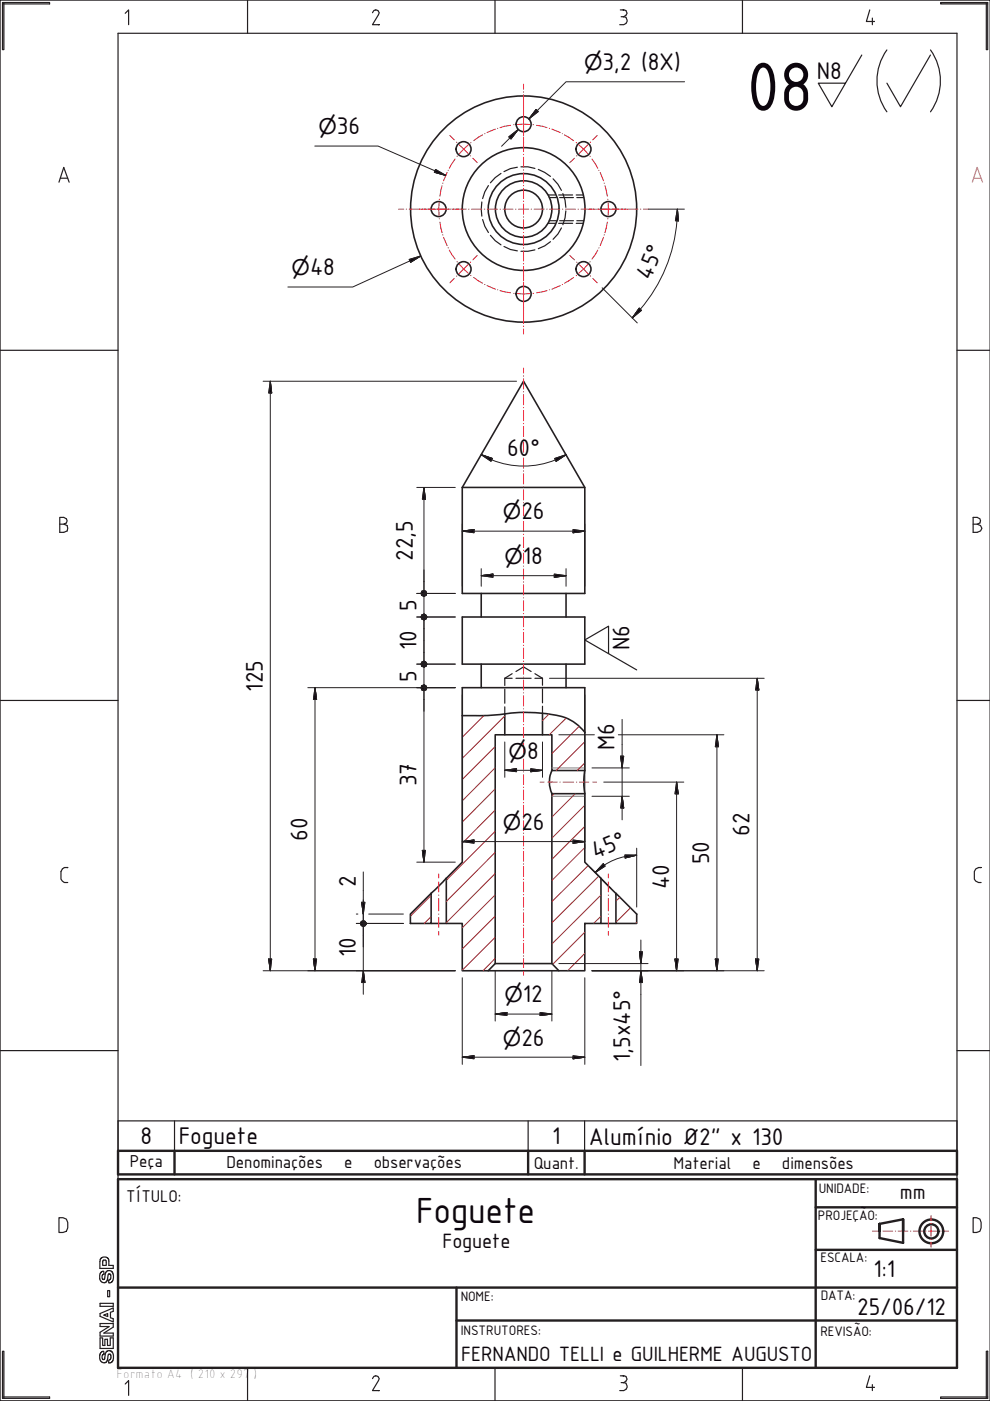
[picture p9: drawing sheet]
<svg xmlns="http://www.w3.org/2000/svg" width="210mm" height="297mm" viewBox="0 0 210 297" stroke-linecap="round" stroke-linejoin="round" font-family="sans-serif">
<g fill="none" stroke="#231f20" stroke-width=".34">
<path d="M111 80.8l13 22.5v22.5h-26v-22.5zM98 103.3h26M98 130.8h26v10h-26zM102.1 125.8v5M120.1 125.8v5M98 151.7a73.1 73.1 0 0 0 12.2-.7 27.2 27.2 0 0 1 10.4 1.5 9.9 9.9 0 0 1 3.4 2.8M98 151.7v-5.9h26v9.5M102.1 140.8v5M107.1 151.3v4.5h-2.1v48.5l-1.4 1.5h-5.6v-10h-3.3v-9.6l3.3-3.4v-31.1M107.1 155.8h8M115.1 151.2v4.6h2v7.6h6.9v-8.1M120.1 140.8v5"/>
<path d="M117.1 168.3h6.9v14.5l3.5 3.4v9.6h-3.5v10h-5.5l-1.4-1.5zM117.1 163.4l-.1 .2a5.7 5.7 0 0 0 .1 4.7M124 163.4l-.2 2.1 .2 2.8M91.4 195.8h3.3M91.4 189.4v6.4h-4.4v-2zM94.7 186.2l-3.3 3.2M127.5 195.8h3.1M127.5 186.2l3.1 3.2M130.6 189.4l4.4 4.4v2h-4.4zM103.6 205.8h14.9M105 204.3h12.1"/>
<circle cx="98.3" cy="31.6" r="1.59"/>
<circle cx="111.1" cy="26.3" r="1.59"/>
<circle cx="123.8" cy="31.6" r="1.59"/>
<circle cx="93" cy="44.3" r="1.59"/>
<circle cx="98.3" cy="57.1" r="1.59"/>
<circle cx="111.1" cy="44.3" r="7.5"/>
<circle cx="111.1" cy="44.3" r="4"/>
<circle cx="111.1" cy="44.3" r="6"/>
<circle cx="111.1" cy="44.3" r="13"/>
<circle cx="111.1" cy="44.3" r="24"/>
<circle cx="123.8" cy="57.1" r="1.59"/>
<circle cx="129.1" cy="44.3" r="1.59"/>
<circle cx="111.1" cy="62.3" r="1.59"/>
</g>
<g fill="none" stroke="#231f20" stroke-width=".25">
<path d="M.8 .5v10h-.3v-10h10v.3h-10M25 7.1h178v282.9h-178zM26.6 2.8l.7-.7v3.1M52.5 0v7.1M79.6 2.1l.5 .1 .3 .5-1.4 2.5h1.4h-.1M79.7 2.1l-.4 .1-.3 .5M105 0v7.1M131.6 2.1l1.2 .1 .2 .6-.2 .4-.5 .3M131.7 3.5h.6M132.2 2.1h.1h-.1M132.3 3.5l.5 .2 .2 .9-.2 .4-.5 .2h-.9M157.5 0v7.1"/>
<path d="M184.5 2.1l-.7 2.5h1.7h-.2M185 3.8v1.4M209.2 .5v10h.3v-10h-10v.3h10M209.9 0h-209.9v297h209.9M12.8 37.8h1.6M14.7 38.6l-1.2-3.1-1 3.1M103.6 39.3l-.8 1.4-.4 1.4M106.3 36.8l-1.3 .9-1 1.1M109.7 35.5l-1.5 .3-1.3 .6M110.5 35.4h1.5l1.5 .3M114.2 35.9l1.3 .7 1.3 .8M117.3 37.9l1 1.2 .8 1.3"/>
<path d="M102.2 42.8l-.1 1.5 .1 1.5M102.4 46.5l.4 1.5 .8 1.3M104 49.9l1 1.1 1.3 .9M106.9 52.3l1.3 .6 1.5 .3M113.5 53l-1.5 .3h-1.5M116.2 47.3h1.5M116.2 41.3h1.5M116.5 46.8h1.5M116.5 41.9h1.5M116.8 51.2l-1.3 .9-1.3 .6M118.5 47.3h3M118.5 41.3h3"/>
<path d="M118.7 46.8h2.9M118.7 41.9h2.9M119.1 48.3l-.8 1.3-1 1.1M119.4 41l.4 1.4 .2 1.6M120 44.7l-.2 1.5-.4 1.4M122.2 47.3h1.5M122.2 41.3h1.5M122.3 46.8h1.5M122.3 41.9h1.5M0 74.3h25M203 74.3h6.9M12.7 109.7h.8l.6 .3 .1 .4-.1 .5-.6 .2 .7 .3 .2 .6-.2 .6-.7 .3h-.8z"/>
<path d="M12.7 111.1h.8M206.4 111.1h.9l.5-.2 .2-.5-.2-.4-.5-.3h-.9v3.2h.9l.7-.3 .3-.6-.3-.6-.7-.3M0 148.5h25M107.1 143.8h1.5M107.1 143.8v1.5M107.1 146.1v3M107.1 149.9v1.4M108.6 142.8l-1.5 1M109.4 143.8h3.3M109.4 142.4l1.6-1 1.7 1M113.5 143.8h1.6M113.5 142.8l1.6 1"/>
<path d="M115.1 143.8v1.5M115.1 146.1v2.9M115.1 149.7v1.5M203 148.5h6.9M14.4 183.9h-.7l-.5 .3-.3 .6v1.6l.8 .7h.7M208 183.9h.1h-.6l-.5 .3-.3 .6v1.6l.3 .4 .5 .3h.6M0 222.7h25M25 237.6h178v6.4h-178zM37 237.6v6.4M112 237.6v6.4M124 237.6v6.4M203 222.7h6.9"/>
<path d="M12.5 258.2h.9l.7 .3 .3 .7v1.1l-.3 .8-.7 .2h-.9zM206.4 258.2h.7l.7 .3 .3 .7v1.1l-.3 .8-.7 .2h-.7zM21.2 268.9v-1.8l.3-.4 .4-.2 .7 .1 .4 .3 .1 1.4h.9v.6h-2.8M21.2 276.3h2.8v.7h-2.8zM21.2 278.5l2.8-1.2v.7l-.6 .2v1.2l.6 .2v.7l-2.8-1.2zM21.3 269.9l.5-.4a.41 .41 0 0 1 .1 .7l-.3 .3 .1 .5a.24 .24 0 0 0 .2 .3 .24 .24 0 0 0 .3-.2l.3-1.4a.88 .88 0 0 1 .9-.3 .88 .88 0 0 1 .6 .8v1.1l-.3 .5-.4 .2-.3-.1v-.5l.5-.4v-.7l-.4-.2-.2 .2-.1 1-.2 .5-.3 .1h-.5l-.4-.3-.3-.5v-.8zM21.9 267.2l.4-.1 .2 .2v1h-.7zM22 278.8l.8-.3v.6zM22.1 271.9h.1M22.8 273.6h.5v1.3h-.5zM.5 296.2h10v.3h-10v-10h.3v10M21.2 280.6h2.8v.8l-2 1.2h2v.7h-2.8v-.8l2-1.3h-2z"/>
<path d="M21.2 283.7h.6v1.6h.4v-1.3h.6v1.3h.6v-1.6h.6v2.2h-2.8zM21.4 286.7a.37 .37 0 0 1 .5-.2 .37 .37 0 0 1 .1 .6l-.4 .4v.4l.3 .4 .3-.2 .3-1.5 .5-.2 .6 .1 .5 .8-.1 1.1-.4 .5h-.6v-.4l.4-.3 .2-.4-.1-.6-.4-.1-.4 1.6-.5 .2-.7-.2a1.6 1.6 0 0 1-.3-1.7zM25 289.8v.2h.2M26.6 293.4l.7-.7v3.1M52.5 290v7M79.6 291.7l.5 .1 .3 .5-1.4 2.5h1.4h-.1M79.7 291.7l-.4 .1-.3 .5M105 290v7M131.6 291.7l1.2 .1 .2 .6-.2 .4-.5 .3M131.7 293.1h.6M132.2 291.7h.1h-.1M132.3 293.1l.5 .2 .2 .9-.2 .4-.5 .2h-.9"/>
<path d="M157.5 290v7M184.5 291.7l-.7 2.5h1.7h-.2M185 293.6v1.2M209.5 296.2h-10v.3h10v-10h-.3v10"/>
</g>
<path d="M117.1 162.8h6.9M117.1 168.8h6.9" fill="none" stroke="#7e8183" stroke-width=".21"/>
<path d="M206.5 37.8h1.6M208.4 38.6l-1.1-3.1-1.1 3.1" fill="none" stroke="#ede80a" stroke-width=".25"/>
<g fill="none" stroke="#231f20" stroke-width=".51">
<path d="M25 244h178v5h-178zM25 250h178v40h-178zM37 244v5M112 244v5M124 244v5M173 256h30M173 250v40M191.5 258.5l-4.9 1M25 273h178M96.8 280h106.2M96.8 273v17M173 265h30"/>
<path d="M191.5 261v-2.5v5l-4.9-1v-3v1.5"/>
<circle cx="197.5" cy="261.1" r="2.52"/>
<circle cx="197.5" cy="261.1" r="1.5"/>
</g>
<g fill="none" stroke="#ee253a" stroke-width=".21">
<path d="M111 17.8v1.1M111 19.5h.1M93.8 39.3l-.5 2.3M93.9 38.8v.1M94.8 36.6l-.7 1.7M95.1 36.1h-.1M95.4 28.7l1 1M96.5 33.7l-1.2 2M96.8 30.1l.1 .1M97 33.1l-.1 .1M97.4 30.7l.9 .9M98.3 31.6l1 .9"/>
<path d="M98.3 31.6l-.8 1M99.3 30.7l-1 .9M99.7 33l.1 .1M99.9 30.2l-.1 .1M100.3 33.6l.9 .9M102.4 28.6l-1.9 1.2M102.8 28.3h.1M105.1 27.4l-1.8 .7M105.6 27.2h-.1M108.3 26.6l-2.3 .5M109 26.4h.1M111 29.1v3.1"/>
<path d="M111 20.1v8.8M111 32.7v.1M111 33.3v2.2M111 36v.1M111 36.6v2.2M111 39.3v.1M111 39.9v2.2M112.4 26.4h-2.7M113 26.4h.2M113.8 26.6l2.2 .5M116.5 27.2h.1M117.1 27.4l1.7 .7"/>
<path d="M119.3 28.3h.1M119.7 28.6l2 1.2M121.8 33.6l-.9 .9M122.2 30.2l.1 .1M122.4 33l-.1 .1M122.8 30.7l1.9 1.9M124.7 30.7l-1.8 1.8M125.1 33.1l.1 .1M125.3 30.1l-.1 .1M125.6 33.7l1.2 2M126.7 28.7l-1 1M127 36.1h.1"/>
<path d="M127.3 36.6l.7 1.7M128.1 38.8l.1 .1M128.3 39.3l.5 2.3M84.5 44.3h1.1M86.2 44.3h.1M86.8 44.3h8.8M93.1 43v2.7M93.2 42.2v.2M93.2 46.3v.1M93.3 47.1l.5 2.2M93.9 49.8h.1M94.1 50.3l.7 1.8"/>
<path d="M95 52.5l.1 .1M95.3 53l1.2 1.9M96.4 59l-1 1M96.9 58.5l-.1 .1M96.9 55.5l.1 .1M97.5 56.1l1.8 1.8M98.9 44.3h-3.1M99.3 56.1l-1.9 1.9M99.4 44.3h.1M99.8 55.6h-.1M99.8 58.4h.1M100 44.3h2.2"/>
<path d="M100.5 58.8l1.9 1.2M101.2 54.2l-.9 .9M102.7 44.3h.1M103.3 44.3h2.2M106 44.3h.1M106.7 44.3h2.1M109.4 44.3h.1M110 44.3h2.1M111 42.6v.1M111 43.2v2.2M111 46h.1M111 46.6v2.1"/>
<path d="M111 49.3h.1M111 49.9v2.1M111 52.6h.1M111 53.2v2.1M111 55.9v.1M111 56.5v3M111 59.8v8.8M112.7 44.3h.1M113.3 44.3h2.1M116 44.3h.1M116.6 44.3h2.1M119.3 44.3h.1"/>
<path d="M119.9 44.3h2.1M120.9 54.2l.9 .9M121.7 58.8l-2 1.2M122.3 55.6h.1M122.3 58.4h-.1M122.6 44.3h.1M122.9 56.1l.9 .9M123.2 44.3h3.1M123.8 57l.9 1M123.8 57l-1 .9M124.7 56.1l-.9 .9M125.2 58.5l.1 .1"/>
<path d="M125.2 55.5l-.1 .1M125.7 59l1 1M126.5 44.3h8.8M126.8 53l-1.2 1.9M127 52.5v.1M128 50.3l-.7 1.8M128.2 49.8h-.1M128.8 47.1l-.5 2.2M128.9 42.2v.2M128.9 46.3v.1M129 43v2.7M135.8 44.3h.1"/>
<path d="M136.5 44.3h1M102.8 60.3h.1M103.3 60.6l1.8 .7M105.5 61.4h.1M106 61.6l2.3 .5M109 62.2h.1M109.7 62.2h2.7M111 78v1.1M111 79.6v.2M111 69.1v.1M111 69.7v1.1M113 62.2h.2"/>
<path d="M116 61.6l-2.2 .5M116.5 61.4h.1M118.8 60.6l-1.7 .7M119.3 60.3h.1M111 80.3v2.2M111 83v.1M111 83.7v2.1M111 86.4v.1M111 87v2.2M111 89.8h.1M111 90.4v2.2M111 93.1v.1"/>
<path d="M111 93.7v2.2M111 96.4v.1M111 97.1v2.2M111 99.8v.1M111 100.5v2.1M111 103.2v.1M111 103.8v2.2M111 106.6h.1M111 107.2v2.2M111 109.9v.1M111 110.5v2.2M111 113.3h.1"/>
<path d="M111 113.9v2.2M111 116.6v.1M111 117.3v2.1M111 120v.1M111 120.6v2.2M111 123.4v.1M111 124v2.2M111 126.7v.1M111 127.3v2.2M111 130.1h.1M111 130.7v2.2M111 133.4v.1"/>
<path d="M111 134.1v2.1M111 136.8v.1M111 137.4v2.2M111 140.1v.2M111 140.8v2.2M111 143.5v.1M111 144.1v2.2M111 146.9h.1M111 147.5v2.2M111 150.2v.1M111 150.9v2.1M111 153.6v.1"/>
<path d="M111 154.2v2.2M111 156.9v.2M111 157.6v2.2M111 160.3v.1M111 161v2.1M111 163.6v.1M111 164.3v2M111 166.9v.1M111 167.5v2.1M111 170.1v.1M111 170.7v2.1M111 173.4v.1"/>
<path d="M111 174v2.1M111 176.6v.1M111 177.2v2.2M111 179.9v.1M114.6 165.8h.8M116.2 165.8h2M118.7 165.8h.1M119.4 165.8h2.3M122.3 165.8h.1M122.9 165.8h2M125.7 165.8h.8M93.1 185.3v.8"/>
<path d="M93.1 187v2.1M93.1 189.7v.2M93.1 190.5v2.6M93.1 193.8h.1M93.1 194.5v2.1M93.1 197.5v.8M111 180.5v2.1M111 183.1v.1M111 183.7v2.1M111 186.4v.1M111 187v2.1M111 189.6v.1"/>
<path d="M111 190.2v2.2M111 192.9v.1M111 193.5v2.1M111 196.1v.1M111 196.8v2M111 199.4v.1M111 200v2.1M129 185.3v.8M129 187v2.1M129 189.7v.2M129 190.5v2.6M129 193.8h.1"/>
<path d="M129 194.5v2.1M129 197.5v.8M111 202.6v.1M111 203.2v1.9M111 206v.8M197.5 257.7v1.1M197.5 259.4h.1M197.5 260v2.2M185.1 261h1M186.6 261h.1M187.3 261h2M189.9 261h.1"/>
<path d="M190.5 261h2.1M193.1 261h.1M193.7 261h2.1M196.3 261h.1M196.9 261h2.1M197.5 262.7v.1M197.5 263.3v1.1M199.5 261h.1M200.2 261h1"/>
</g>
<g fill="none" stroke="#992528" stroke-width=".21">
<path d="M98.1 151.7l-.1 .1M102.6 151.7l-4.6 4.6M105 158.3l-7 7M107.1 151.8l-9.1 9M116.5 151.4l-1.4 1.4M120.1 152.2l-3.6 3.6M122.9 154l-5.8 5.8M124 157.3l-6.1 6.1M105 171.7l-7 7.1M105 167.3l-7 7M105 162.8l-7 7M105 176.2l-10.3 10.4"/>
<path d="M117.5 168.3l-.4 .4M122 168.3l-4.9 4.9M124 179.7l-6.9 7M124 175.2l-6.9 7M124 170.7l-6.9 7M124 161.8l-1.6 1.6M91.4 189.9l-4.4 4.4M91.4 194.3l-1.4 1.5M105 198.7l-7 7M105 194.2l-7 7M105 189.7l-7 7M105 180.7l-10.3 10.4"/>
<path d="M105 185.2l-10.3 10.4M124 197.7l-6.8 6.8M124.8 183.5l-7.7 7.7M127 185.8l-9.9 9.9M127.5 194.3l-1.6 1.5M127.5 189.8l-10.4 10.3M131.5 190.2l-.9 .8M133.7 192.5l-3.1 3M135 195.6l-.1 .2M105 203.2l-2.5 2.6M124 202.1l-3.6 3.7"/>
</g>
<path d="M105 215l2.5-.3zM105 215h2.5" fill="none" stroke="#231f20" stroke-width=".21"/>
<path d="M105 214.8h2.5" fill="none" stroke="#0c050d" stroke-width=".34"/>
<path d="M105 215l2.5-.3v.6z" fill="#0c050d"/>
<path d="M105 215l2.5-.3v.6zM114.6 215.3l2.5-.3zM114.6 215h2.5" fill="none" stroke="#231f20" stroke-width=".21"/>
<path d="M114.6 215.2h2.5" fill="none" stroke="#0c050d" stroke-width=".3"/>
<path d="M114.6 214.7l2.5 .3-2.5 .3z" fill="#0c050d"/>
<path d="M105 205.8v10.7M107.5 215h7.1M114.6 214.7l2.5 .3-2.5 .3zM117.1 205.8v10.7M98 224.1l2.5-.3zM98 224.1h2.5" fill="none" stroke="#231f20" stroke-width=".21"/>
<path d="M98 224h2.5" fill="none" stroke="#0c050d" stroke-width=".3"/>
<path d="M98 224.1l2.5-.3v.7z" fill="#0c050d"/>
<path d="M98 224.1l2.5-.3v.7zM121.5 224.5l2.5-.4zM121.5 224.1h2.5" fill="none" stroke="#231f20" stroke-width=".21"/>
<path d="M121.5 224.3h2.5" fill="none" stroke="#0c050d" stroke-width=".34"/>
<path d="M121.5 223.8l2.5 .3-2.5 .4z" fill="#0c050d"/>
<path d="M57 203.3l.3 2.5zM57.3 203.3v2.5M98 207.3v18.4M124 207.3v18.4M100.5 224.1h21M121.5 223.8l2.5 .3-2.5 .4z" fill="none" stroke="#231f20" stroke-width=".21"/>
<path d="M57.2 203.3v2.5" fill="none" stroke="#0c050d" stroke-width=".34"/>
<path d="M57 203.3h.6l-.3 2.5z" fill="#0c050d"/>
<path d="M57.3 80.8v2.5M57.3 80.8l.3 2.5zM57 203.3h.6l-.3 2.5z" fill="none" stroke="#231f20" stroke-width=".21"/>
<path d="M57.5 80.8v2.5" fill="none" stroke="#0c050d" stroke-width=".3"/>
<path d="M57.3 80.8l.3 2.5h-.6z" fill="#0c050d"/>
<path d="M55.8 80.8h53.8M57.3 80.8l.3 2.5h-.6zM57.3 83.3v120M66.8 145.8v2.5M66.8 145.8l.4 2.5zM55.8 205.8h40.8" fill="none" stroke="#231f20" stroke-width=".21"/>
<path d="M67 145.8v2.5" fill="none" stroke="#0c050d" stroke-width=".34"/>
<path d="M66.8 145.8l.4 2.5h-.7z" fill="#0c050d"/>
<path d="M66.8 145.8l.4 2.5h-.7zM66.5 203.3l.3 2.5zM66.8 203.3v2.5" fill="none" stroke="#231f20" stroke-width=".21"/>
<path d="M66.6 203.3v2.5" fill="none" stroke="#0c050d" stroke-width=".34"/>
<path d="M66.5 203.3h.7l-.4 2.5z" fill="#0c050d"/>
<path d="M98 112.6l2.5-.3zM98 112.6h2.5M65.3 145.8h31.3M66.8 148.3v55M65.3 205.8h31.3M66.5 203.3h.7l-.4 2.5z" fill="none" stroke="#231f20" stroke-width=".21"/>
<path d="M98 112.4h2.5" fill="none" stroke="#0c050d" stroke-width=".34"/>
<path d="M98 112.6l2.5-.3v.7z" fill="#0c050d"/>
<path d="M98 112.6l2.5-.3v.7zM121.5 113l2.5-.4zM121.5 112.6h2.5" fill="none" stroke="#231f20" stroke-width=".21"/>
<path d="M121.5 112.8h2.5" fill="none" stroke="#0c050d" stroke-width=".34"/>
<path d="M121.5 112.3l2.5 .3-2.5 .4z" fill="#0c050d"/>
<path d="M98 111.1v13.2M100.5 112.6h21M121.5 112.3l2.5 .3-2.5 .4zM124 111.1v13.2M102.1 122.1l2.5-.4zM102.1 122.1h2.5" fill="none" stroke="#231f20" stroke-width=".21"/>
<path d="M102.1 121.9h2.5" fill="none" stroke="#0c050d" stroke-width=".34"/>
<path d="M102.1 122.1l2.5-.4v.7z" fill="#0c050d"/>
<path d="M102.1 122.1l2.5-.4v.7zM117.6 122.4l2.5-.3zM117.6 122.1h2.5" fill="none" stroke="#231f20" stroke-width=".21"/>
<path d="M117.6 122.2h2.5" fill="none" stroke="#0c050d" stroke-width=".34"/>
<path d="M117.6 121.7l2.5 .4-2.5 .3z" fill="#0c050d"/>
<path d="M102.1 120.6v3.7M104.6 122.1h13M117.6 121.7l2.5 .4-2.5 .3zM120.1 120.6v3.7M112.6 163.6l2.5-.3zM112.6 163.3h2.5" fill="none" stroke="#231f20" stroke-width=".21"/>
<path d="M112.6 163.5h2.5" fill="none" stroke="#0c050d" stroke-width=".3"/>
<path d="M112.6 163l2.5 .3-2.5 .3z" fill="#0c050d"/>
<path d="M107.1 163.3l2.5-.3zM107.1 163.3h2.5M112.6 163l2.5 .3-2.5 .3z" fill="none" stroke="#231f20" stroke-width=".21"/>
<path d="M107.1 163.2h2.5" fill="none" stroke="#0c050d" stroke-width=".34"/>
<path d="M107.1 163.3l2.5-.3v.6z" fill="#0c050d"/>
<path d="M107.1 157.3v7.5M115.1 157.3v7.5M107.1 163.3l2.5-.3v.6zM109.6 163.3h3M143.5 165.8l.3 2.5zM143.5 165.8v2.5" fill="none" stroke="#231f20" stroke-width=".21"/>
<path d="M143.7 165.8v2.5" fill="none" stroke="#0c050d" stroke-width=".34"/>
<path d="M143.5 165.8l.3 2.5h-.6z" fill="#0c050d"/>
<path d="M143.5 165.8l.3 2.5h-.6zM143.2 203.3l.3 2.5zM143.5 203.3v2.5" fill="none" stroke="#231f20" stroke-width=".21"/>
<path d="M143.3 203.3v2.5" fill="none" stroke="#0c050d" stroke-width=".34"/>
<path d="M143.2 203.3h.6l-.3 2.5z" fill="#0c050d"/>
<path d="M128.1 165.8h16.9M131.7 160.3l.3 2.5zM132 160.3v2.5M143.5 168.3v35M125.6 205.8h19.4M143.2 203.3h.6l-.3 2.5z" fill="none" stroke="#231f20" stroke-width=".21"/>
<path d="M131.8 160.3v2.5" fill="none" stroke="#0c050d" stroke-width=".3"/>
<path d="M131.7 160.3h.6l-.3 2.5z" fill="#0c050d"/>
<path d="M131.7 160.3h.6l-.3 2.5zM132 168.8l.3 2.5zM132 168.8v2.5" fill="none" stroke="#231f20" stroke-width=".21"/>
<path d="M132.1 168.8v2.5" fill="none" stroke="#0c050d" stroke-width=".34"/>
<path d="M132 168.8l.3 2.5h-.6z" fill="#0c050d"/>
<path d="M89.2 54.3l-2.2 1M132 152.5v7.8M125.6 168.8h7.9M125.6 162.8h7.9M132 168.8l.3 2.5h-.6zM132 162.8v6M132 171.3v2.5" fill="none" stroke="#231f20" stroke-width=".21"/>
<path d="M87.1 55.6l2.1-1.3z" fill="#0c050d"/>
<path d="M87.1 55.6l2.1-1.3z" fill="none" stroke="#231f20" stroke-width=".21"/>
<path d="M86.8 55l2.4-.7-2.1 1.3z" fill="#0c050d"/>
<path d="M92.2 36.2l2.3 1M86.8 55l2.4-.7-2.1 1.3zM87 55.3l-12.2 5.6h-13.7" fill="none" stroke="#231f20" stroke-width=".21"/>
<path d="M92.1 36.5l2.4 .7z" fill="#0c050d"/>
<path d="M92.1 36.5l2.4 .7z" fill="none" stroke="#231f20" stroke-width=".21"/>
<path d="M92.4 35.9l2.1 1.3-2.4-.7z" fill="#0c050d"/>
<path d="M66.8 31h13.4l12.1 5.2M92.4 35.9l2.1 1.3-2.4-.7zM114 23.4l-1.8 1.8" fill="none" stroke="#231f20" stroke-width=".21"/>
<path d="M113.7 23.2l-1.5 2z" fill="#0c050d"/>
<path d="M113.7 23.2l-1.5 2z" fill="none" stroke="#231f20" stroke-width=".21"/>
<path d="M113.7 23.2l.5 .4-2 1.6z" fill="#0c050d"/>
<path d="M109.9 27.5l-1.7 1.7M113.7 23.2l.5 .4-2 1.6z" fill="none" stroke="#231f20" stroke-width=".21"/>
<path d="M109.9 27.5l-1.5 1.9z" fill="#0c050d"/>
<path d="M109.9 27.5l-1.5 1.9z" fill="none" stroke="#231f20" stroke-width=".21"/>
<path d="M107.9 29l2-1.5-1.5 1.9z" fill="#0c050d"/>
<path d="M145.2 17.3h-25.1l-7.9 7.9M107.9 29l2-1.5-1.5 1.9zM108.2 29.2l-1.8 1.8M135.8 65.5l-1.7 1.9" fill="none" stroke="#231f20" stroke-width=".21"/>
<path d="M135.6 65.3l-1.5 2.1z" fill="#0c050d"/>
<path d="M135.6 65.3l-1.5 2.1z" fill="none" stroke="#231f20" stroke-width=".21"/>
<path d="M135.6 65.3l.5 .5-2 1.6z" fill="#0c050d"/>
<path d="M143.7 44.3l.2 2.5zM143.7 44.3l-.1 2.5M135.6 65.3l.5 .5-2 1.6z" fill="none" stroke="#231f20" stroke-width=".21"/>
<path d="M143.8 44.3v2.5" fill="none" stroke="#0c050d" stroke-width=".21"/>
<path d="M143.7 44.3l.2 2.5h-.6z" fill="#0c050d"/>
<path d="M137.5 44.3h7.7M143.6 46.8a32.6 32.6 0 0 1-7.8 18.8M143.7 44.3l.2 2.5h-.6zM127.7 61l7.5 7.5M152.1 155.8l.3 2.5zM152.1 155.8v2.5" fill="none" stroke="#231f20" stroke-width=".21"/>
<path d="M152.2 155.8v2.5" fill="none" stroke="#0c050d" stroke-width=".3"/>
<path d="M152.1 155.8l.3 2.5h-.7z" fill="#0c050d"/>
<path d="M152.1 155.8l.3 2.5h-.7zM151.7 203.3l.4 2.5zM152.1 203.3v2.5" fill="none" stroke="#231f20" stroke-width=".21"/>
<path d="M151.9 203.3v2.5" fill="none" stroke="#0c050d" stroke-width=".34"/>
<path d="M151.7 203.3h.7l-.3 2.5z" fill="#0c050d"/>
<path d="M118.5 155.8h7.6M131.1 155.8h22.4M152.1 158.3v45M125.6 205.8h27.9M151.7 203.3h.7l-.3 2.5zM160.3 203.3l.3 2.5zM160.6 203.3v2.5" fill="none" stroke="#231f20" stroke-width=".21"/>
<path d="M160.4 203.3v2.5" fill="none" stroke="#0c050d" stroke-width=".34"/>
<path d="M160.3 203.3h.6l-.3 2.5z" fill="#0c050d"/>
<path d="M160.6 143.8v2.5M160.6 143.8l.3 2.5zM160.3 203.3h.6l-.3 2.5z" fill="none" stroke="#231f20" stroke-width=".21"/>
<path d="M160.8 143.8v2.5" fill="none" stroke="#0c050d" stroke-width=".34"/>
<path d="M160.6 143.8l.3 2.5h-.6z" fill="#0c050d"/>
<path d="M116.5 143.8h45.6M160.6 143.8l.3 2.5h-.6zM160.6 146.3v57M98 178.4l2.5-.3zM98 178.4h2.5M125.6 205.8h36.5" fill="none" stroke="#231f20" stroke-width=".21"/>
<path d="M98 178.3h2.5" fill="none" stroke="#0c050d" stroke-width=".34"/>
<path d="M98 178.4l2.5-.3v.7z" fill="#0c050d"/>
<path d="M98 178.4l2.5-.3v.7zM121.5 178.8l2.5-.4zM121.5 178.4h2.5" fill="none" stroke="#231f20" stroke-width=".21"/>
<path d="M121.5 178.6h2.5" fill="none" stroke="#0c050d" stroke-width=".34"/>
<path d="M121.5 178.1l2.5 .3-2.5 .4z" fill="#0c050d"/>
<path d="M98 147.3v32.6M124 147.3v18.4M100.5 178.4h21M121.5 178.1l2.5 .3-2.5 .4zM124 165.9v12.6M124 178.9v1M135 181.3l-2.5 .3" fill="none" stroke="#231f20" stroke-width=".21"/>
<path d="M132.6 181.9l2.4-.6z" fill="#0c050d"/>
<path d="M132.6 181.9l2.4-.6z" fill="none" stroke="#231f20" stroke-width=".21"/>
<path d="M132.5 181.3h2.5l-2.4 .6z" fill="#0c050d"/>
<path d="M128.1 183.4l-1.9 1.6M132.5 181.3h2.5l-2.4 .6z" fill="none" stroke="#231f20" stroke-width=".21"/>
<path d="M128 183.1l-1.8 1.9z" fill="#0c050d"/>
<path d="M128 183.1l-1.8 1.9z" fill="none" stroke="#231f20" stroke-width=".21"/>
<path d="M128 183.1l.4 .5-2.2 1.4z" fill="#0c050d"/>
<path d="M102.1 96.4l2.2 1.1M135 179.8v12.5M125.2 183.9l3.7 3.8M128 183.1l.4 .5-2.2 1.4zM129.2 187.9l.4 .4M132.6 181.6l-2.6 .8-1.8 1" fill="none" stroke="#231f20" stroke-width=".21"/>
<path d="M182.8 11.7l-6.4 10.9-2.8-5h5.7M188.1 10.6a11.3 11.3 0 0 0 0 13.1M197.3 11.7l-6.3 10.9-2.9-5M197.4 10.6a11.3 11.3 0 0 1 0 13.1M129.1 138.6v-5.8l-5.1 2.9 11 6.3" fill="none" stroke="#231f20" stroke-width=".25"/>
<path d="M102.1 96.4l2.3 .8z" fill="#0c050d"/>
<path d="M102.1 96.4l2.3 .8z" fill="none" stroke="#231f20" stroke-width=".21"/>
<path d="M102.1 96.4l2.3 .8-.3 .6z" fill="#0c050d"/>
<path d="M102.1 96.4l2.3 .8-.3 .6zM120.1 96.4l-2.3 1.1" fill="none" stroke="#231f20" stroke-width=".21"/>
<path d="M117.9 97.8l2.2-1.4z" fill="#0c050d"/>
<path d="M117.9 97.8l2.2-1.4z" fill="none" stroke="#231f20" stroke-width=".21"/>
<path d="M117.6 97.2l2.5-.8-2.2 1.4z" fill="#0c050d"/>
<path d="M104.3 97.5a18 18 0 0 0 13.5 0M117.6 97.2l2.5-.8-2.2 1.4zM89.6 180.3l.3 2.5zM89.9 180.3v2.5" fill="none" stroke="#231f20" stroke-width=".21"/>
<path d="M89.8 180.3v2.5" fill="none" stroke="#0c050d" stroke-width=".34"/>
<path d="M89.6 180.3h.6l-.3 2.5z" fill="#0c050d"/>
<path d="M89.9 146.4v1.9M89.6 180.3h.6l-.3 2.5z" fill="none" stroke="#231f20" stroke-width=".21"/>
<path d="M89.9 145.2l.4 .2 .2 .4z" fill="#0c050d"/>
<path d="M89.9 145.2l.4 .2 .2 .4z" fill="none" stroke="#231f20" stroke-width=".21"/>
<path d="M89.5 145.4l.4-.2 .6 .6z" fill="#0c050d"/>
<path d="M89.5 145.4l.4-.2 .6 .6z" fill="none" stroke="#231f20" stroke-width=".21"/>
<path d="M89.5 145.4l1 .4h-1.2z" fill="#0c050d"/>
<path d="M89.5 145.4l1 .4h-1.2z" fill="none" stroke="#231f20" stroke-width=".21"/>
<path d="M89.3 145.8h1.2l-1 .5z" fill="#0c050d"/>
<path d="M89.3 145.8h1.2l-1 .5z" fill="none" stroke="#231f20" stroke-width=".21"/>
<path d="M89.5 146.3l1-.5-.6 .6z" fill="#0c050d"/>
<path d="M89.5 146.3l1-.5-.6 .6z" fill="none" stroke="#231f20" stroke-width=".21"/>
<path d="M90.5 145.8l-.2 .5-.4 .1z" fill="#0c050d"/>
<path d="M90.5 145.8l-.2 .5-.4 .1z" fill="none" stroke="#231f20" stroke-width=".21"/>
<path d="M90.5 145.8l-.2 .5z" fill="#0c050d"/>
<path d="M88.4 145.8h8.2M89.9 146.4v33.9M90.5 145.8l-.2 .5zM88.4 182.8h8.2" fill="none" stroke="#231f20" stroke-width=".21"/>
<path d="M89.9 145.2l.4 .2 .2 .4z" fill="#0c050d"/>
<path d="M89.9 145.2l.4 .2 .2 .4z" fill="none" stroke="#231f20" stroke-width=".21"/>
<path d="M89.5 145.4l.4-.2 .6 .6z" fill="#0c050d"/>
<path d="M89.5 145.4l.4-.2 .6 .6z" fill="none" stroke="#231f20" stroke-width=".21"/>
<path d="M89.5 145.4l1 .4h-1.2z" fill="#0c050d"/>
<path d="M89.5 145.4l1 .4h-1.2z" fill="none" stroke="#231f20" stroke-width=".21"/>
<path d="M89.3 145.8h1.2l-1 .5z" fill="#0c050d"/>
<path d="M89.3 145.8h1.2l-1 .5z" fill="none" stroke="#231f20" stroke-width=".21"/>
<path d="M89.5 146.3l1-.5-.6 .6z" fill="#0c050d"/>
<path d="M89.5 146.3l1-.5-.6 .6z" fill="none" stroke="#231f20" stroke-width=".21"/>
<path d="M90.5 145.8l-.2 .5-.4 .1z" fill="#0c050d"/>
<path d="M90.5 145.8l-.2 .5-.4 .1z" fill="none" stroke="#231f20" stroke-width=".21"/>
<path d="M90.5 145.8l-.2 .5z" fill="#0c050d"/>
<path d="M89.9 138.3v1.9M90.5 145.8l-.2 .5z" fill="none" stroke="#231f20" stroke-width=".21"/>
<path d="M89.9 140.2l.4 .2 .2 .4z" fill="#0c050d"/>
<path d="M89.9 140.2l.4 .2 .2 .4z" fill="none" stroke="#231f20" stroke-width=".21"/>
<path d="M89.5 140.4l.4-.2 .6 .6z" fill="#0c050d"/>
<path d="M89.5 140.4l.4-.2 .6 .6z" fill="none" stroke="#231f20" stroke-width=".21"/>
<path d="M89.5 140.4l1 .4h-1.2z" fill="#0c050d"/>
<path d="M89.5 140.4l1 .4h-1.2z" fill="none" stroke="#231f20" stroke-width=".21"/>
<path d="M89.3 140.8h1.2l-1 .5z" fill="#0c050d"/>
<path d="M89.3 140.8h1.2l-1 .5z" fill="none" stroke="#231f20" stroke-width=".21"/>
<path d="M89.5 141.3l1-.5-.6 .6z" fill="#0c050d"/>
<path d="M89.5 141.3l1-.5-.6 .6z" fill="none" stroke="#231f20" stroke-width=".21"/>
<path d="M90.5 140.8l-.2 .5-.4 .1z" fill="#0c050d"/>
<path d="M90.5 140.8l-.2 .5-.4 .1z" fill="none" stroke="#231f20" stroke-width=".21"/>
<path d="M90.5 140.8l-.2 .5z" fill="#0c050d"/>
<path d="M89.9 135.8v4.4M88.4 145.8h8.2M88.4 140.8h8.2M89.9 140.8v5M89.9 148.3v2.5M90.5 140.8l-.2 .5z" fill="none" stroke="#231f20" stroke-width=".21"/>
<path d="M89.9 140.2l.4 .2 .2 .4z" fill="#0c050d"/>
<path d="M89.9 140.2l.4 .2 .2 .4z" fill="none" stroke="#231f20" stroke-width=".21"/>
<path d="M89.5 140.4l.4-.2 .6 .6z" fill="#0c050d"/>
<path d="M89.5 140.4l.4-.2 .6 .6z" fill="none" stroke="#231f20" stroke-width=".21"/>
<path d="M89.5 140.4l1 .4h-1.2z" fill="#0c050d"/>
<path d="M89.5 140.4l1 .4h-1.2z" fill="none" stroke="#231f20" stroke-width=".21"/>
<path d="M89.3 140.8h1.2l-1 .5z" fill="#0c050d"/>
<path d="M89.3 140.8h1.2l-1 .5z" fill="none" stroke="#231f20" stroke-width=".21"/>
<path d="M89.5 141.3l1-.5-.6 .6z" fill="#0c050d"/>
<path d="M89.5 141.3l1-.5-.6 .6z" fill="none" stroke="#231f20" stroke-width=".21"/>
<path d="M90.5 140.8l-.2 .5-.4 .1z" fill="#0c050d"/>
<path d="M90.5 140.8l-.2 .5-.4 .1z" fill="none" stroke="#231f20" stroke-width=".21"/>
<path d="M90.5 140.8l-.2 .5z" fill="#0c050d"/>
<path d="M89.9 131.5v1.8M90.5 140.8l-.2 .5z" fill="none" stroke="#231f20" stroke-width=".21"/>
<path d="M89.9 130.2l.4 .2 .2 .4z" fill="#0c050d"/>
<path d="M89.9 130.2l.4 .2 .2 .4z" fill="none" stroke="#231f20" stroke-width=".21"/>
<path d="M89.5 130.4l.4-.2 .6 .6z" fill="#0c050d"/>
<path d="M89.5 130.4l.4-.2 .6 .6z" fill="none" stroke="#231f20" stroke-width=".21"/>
<path d="M89.5 130.4l1 .4h-1.2z" fill="#0c050d"/>
<path d="M89.5 130.4l1 .4h-1.2z" fill="none" stroke="#231f20" stroke-width=".21"/>
<path d="M89.3 130.8h1.2l-1 .4z" fill="#0c050d"/>
<path d="M89.3 130.8h1.2l-1 .4z" fill="none" stroke="#231f20" stroke-width=".21"/>
<path d="M89.5 131.2l1-.4-.6 .7z" fill="#0c050d"/>
<path d="M89.5 131.2l1-.4-.6 .7z" fill="none" stroke="#231f20" stroke-width=".21"/>
<path d="M90.5 130.8l-.2 .4-.4 .3z" fill="#0c050d"/>
<path d="M90.5 130.8l-.2 .4-.4 .3z" fill="none" stroke="#231f20" stroke-width=".21"/>
<path d="M90.5 130.8l-.2 .4z" fill="#0c050d"/>
<path d="M88.4 130.8h8.2M89.9 131.5v6.8M90.5 130.8l-.2 .4zM88.4 140.8h8.2" fill="none" stroke="#231f20" stroke-width=".21"/>
<path d="M89.9 130.2l.4 .2 .2 .4z" fill="#0c050d"/>
<path d="M89.9 130.2l.4 .2 .2 .4z" fill="none" stroke="#231f20" stroke-width=".21"/>
<path d="M89.5 130.4l.4-.2 .6 .6z" fill="#0c050d"/>
<path d="M89.5 130.4l.4-.2 .6 .6z" fill="none" stroke="#231f20" stroke-width=".21"/>
<path d="M89.5 130.4l1 .4h-1.2z" fill="#0c050d"/>
<path d="M89.5 130.4l1 .4h-1.2z" fill="none" stroke="#231f20" stroke-width=".21"/>
<path d="M89.3 130.8h1.2l-1 .4z" fill="#0c050d"/>
<path d="M89.3 130.8h1.2l-1 .4z" fill="none" stroke="#231f20" stroke-width=".21"/>
<path d="M89.5 131.2l1-.4-.6 .7z" fill="#0c050d"/>
<path d="M89.5 131.2l1-.4-.6 .7z" fill="none" stroke="#231f20" stroke-width=".21"/>
<path d="M90.5 130.8l-.2 .4-.4 .3z" fill="#0c050d"/>
<path d="M90.5 130.8l-.2 .4-.4 .3z" fill="none" stroke="#231f20" stroke-width=".21"/>
<path d="M90.5 130.8l-.2 .4z" fill="#0c050d"/>
<path d="M89.9 123.3v1.9M90.5 130.8l-.2 .4z" fill="none" stroke="#231f20" stroke-width=".21"/>
<path d="M89.9 125.2l.4 .2 .2 .4z" fill="#0c050d"/>
<path d="M89.9 125.2l.4 .2 .2 .4z" fill="none" stroke="#231f20" stroke-width=".21"/>
<path d="M89.5 125.4l.4-.2 .6 .6z" fill="#0c050d"/>
<path d="M89.5 125.4l.4-.2 .6 .6z" fill="none" stroke="#231f20" stroke-width=".21"/>
<path d="M89.5 125.4l1 .4h-1.2z" fill="#0c050d"/>
<path d="M89.5 125.4l1 .4h-1.2z" fill="none" stroke="#231f20" stroke-width=".21"/>
<path d="M89.3 125.8h1.2l-1 .4z" fill="#0c050d"/>
<path d="M89.3 125.8h1.2l-1 .4z" fill="none" stroke="#231f20" stroke-width=".21"/>
<path d="M89.5 126.2l1-.4-.6 .7z" fill="#0c050d"/>
<path d="M89.5 126.2l1-.4-.6 .7z" fill="none" stroke="#231f20" stroke-width=".21"/>
<path d="M90.5 125.8l-.2 .4-.4 .3z" fill="#0c050d"/>
<path d="M90.5 125.8l-.2 .4-.4 .3z" fill="none" stroke="#231f20" stroke-width=".21"/>
<path d="M90.5 125.8l-.2 .4z" fill="#0c050d"/>
<path d="M88.4 130.8h8.2M88.4 125.8h8.2M89.9 120.8v4.4M89.9 125.8v5M89.9 133.3v2.5M90.5 125.8l-.2 .4z" fill="none" stroke="#231f20" stroke-width=".21"/>
<path d="M89.9 125.2l.4 .2 .2 .4z" fill="#0c050d"/>
<path d="M89.9 125.2l.4 .2 .2 .4z" fill="none" stroke="#231f20" stroke-width=".21"/>
<path d="M89.5 125.4l.4-.2 .6 .6z" fill="#0c050d"/>
<path d="M89.5 125.4l.4-.2 .6 .6z" fill="none" stroke="#231f20" stroke-width=".21"/>
<path d="M89.5 125.4l1 .4h-1.2z" fill="#0c050d"/>
<path d="M89.5 125.4l1 .4h-1.2z" fill="none" stroke="#231f20" stroke-width=".21"/>
<path d="M89.3 125.8h1.2l-1 .4z" fill="#0c050d"/>
<path d="M89.3 125.8h1.2l-1 .4z" fill="none" stroke="#231f20" stroke-width=".21"/>
<path d="M89.5 126.2l1-.4-.6 .7z" fill="#0c050d"/>
<path d="M89.5 126.2l1-.4-.6 .7z" fill="none" stroke="#231f20" stroke-width=".21"/>
<path d="M90.5 125.8l-.2 .4-.4 .3z" fill="#0c050d"/>
<path d="M90.5 125.8l-.2 .4-.4 .3z" fill="none" stroke="#231f20" stroke-width=".21"/>
<path d="M90.5 125.8l-.2 .4z" fill="#0c050d"/>
<path d="M89.9 103.3l.3 2.5zM89.9 103.3v2.5M90.5 125.8l-.2 .4z" fill="none" stroke="#231f20" stroke-width=".21"/>
<path d="M90.1 103.3v2.5" fill="none" stroke="#0c050d" stroke-width=".3"/>
<path d="M89.9 103.3l.3 2.5h-.6z" fill="#0c050d"/>
<path d="M88.4 103.3h8.2M89.9 103.3l.3 2.5h-.6zM89.9 105.8v17.5M88.4 125.8h8.2M77.1 205.8l.3 2.5zM77.1 205.8v2.5" fill="none" stroke="#231f20" stroke-width=".21"/>
<path d="M77.2 205.8v2.5" fill="none" stroke="#0c050d" stroke-width=".34"/>
<path d="M77.1 205.8l.3 2.5h-.7z" fill="#0c050d"/>
<path d="M77.1 193.3v1.9M77.1 205.8l.3 2.5h-.7z" fill="none" stroke="#231f20" stroke-width=".21"/>
<path d="M77.1 195.2l.4 .2 .2 .4z" fill="#0c050d"/>
<path d="M77.1 195.2l.4 .2 .2 .4z" fill="none" stroke="#231f20" stroke-width=".21"/>
<path d="M76.6 195.4l.5-.2 .6 .6z" fill="#0c050d"/>
<path d="M76.6 195.4l.5-.2 .6 .6z" fill="none" stroke="#231f20" stroke-width=".21"/>
<path d="M76.6 195.4l1.1 .4h-1.3z" fill="#0c050d"/>
<path d="M76.6 195.4l1.1 .4h-1.3z" fill="none" stroke="#231f20" stroke-width=".21"/>
<path d="M76.4 195.8h1.3l-1.1 .5z" fill="#0c050d"/>
<path d="M76.4 195.8h1.3l-1.1 .5z" fill="none" stroke="#231f20" stroke-width=".21"/>
<path d="M76.6 196.3l1.1-.5-.6 .6z" fill="#0c050d"/>
<path d="M76.6 196.3l1.1-.5-.6 .6z" fill="none" stroke="#231f20" stroke-width=".21"/>
<path d="M77.1 196.4l.6-.6-.2 .5z" fill="#0c050d"/>
<path d="M77.1 196.4l.6-.6-.2 .5z" fill="none" stroke="#231f20" stroke-width=".21"/>
<path d="M77.7 195.8l-.2 .5z" fill="#0c050d"/>
<path d="M75.6 195.8h10M77.1 190.8v2.5M77.1 195.8v10M77.7 195.8l-.2 .5zM75.6 205.8h21M77.1 208.3v2.5" fill="none" stroke="#231f20" stroke-width=".21"/>
<path d="M77.1 195.2l.4 .2 .2 .4z" fill="#0c050d"/>
<path d="M77.1 195.2l.4 .2 .2 .4z" fill="none" stroke="#231f20" stroke-width=".21"/>
<path d="M76.6 195.4l.5-.2 .6 .6z" fill="#0c050d"/>
<path d="M76.6 195.4l.5-.2 .6 .6z" fill="none" stroke="#231f20" stroke-width=".21"/>
<path d="M76.6 195.4l1.1 .4h-1.3z" fill="#0c050d"/>
<path d="M76.6 195.4l1.1 .4h-1.3z" fill="none" stroke="#231f20" stroke-width=".21"/>
<path d="M76.4 195.8h1.3l-1.1 .5z" fill="#0c050d"/>
<path d="M76.4 195.8h1.3l-1.1 .5z" fill="none" stroke="#231f20" stroke-width=".21"/>
<path d="M76.6 196.3l1.1-.5-.6 .6z" fill="#0c050d"/>
<path d="M76.6 196.3l1.1-.5-.6 .6z" fill="none" stroke="#231f20" stroke-width=".21"/>
<path d="M77.1 196.4l.6-.6-.2 .5z" fill="#0c050d"/>
<path d="M77.1 196.4l.6-.6-.2 .5z" fill="none" stroke="#231f20" stroke-width=".21"/>
<path d="M77.7 195.8l-.2 .5z" fill="#0c050d"/>
<path d="M76.7 191.3l.4 2.5zM77.1 191.3v2.5M77.7 195.8l-.2 .5z" fill="none" stroke="#231f20" stroke-width=".21"/>
<path d="M76.9 191.3v2.5" fill="none" stroke="#0c050d" stroke-width=".34"/>
<path d="M76.7 191.3h.7l-.3 2.5z" fill="#0c050d"/>
<path d="M75.6 195.8h10M75.6 193.8h.3M76.7 191.3h.7l-.3 2.5zM77.1 184.9v6.4M77.1 193.8v2M77.1 198.3v2.5M78.2 193.8h7.4M135.9 205.8l.4 2.5zM135.9 205.8v2.5" fill="none" stroke="#231f20" stroke-width=".21"/>
<path d="M136.1 205.8v2.5" fill="none" stroke="#0c050d" stroke-width=".34"/>
<path d="M135.9 205.8l.4 2.5h-.7z" fill="#0c050d"/>
<path d="M135.6 201.8l.3 2.5zM135.9 205.8l.4 2.5h-.7zM135.9 201.8v2.5" fill="none" stroke="#231f20" stroke-width=".21"/>
<path d="M135.8 201.8v2.5" fill="none" stroke="#0c050d" stroke-width=".3"/>
<path d="M135.6 201.8h.7l-.4 2.5z" fill="#0c050d"/>
<path d="M135.9 199.3v2.5M118.5 204.3h19M125.6 205.8h11.9M135.6 201.8h.7l-.4 2.5zM135.9 204.3v1.5M135.9 208.3v17.6" fill="none" stroke="#231f20" stroke-width=".21"/>
<text font-size="15.8" fill="#0c050d" x="158.3" y="23.5">08</text>
<text font-size="8.3" fill="#0c050d" x="88.3" y="259.4">Foguete</text>
<g font-size="5.5" fill="#0c050d">
<text x="127.8" y="14.8">3,2 (8X)</text>
<text x="173.3" y="16.7">N8</text>
<text x="71.5" y="28.5">36</text>
<text x="65.8" y="58.4">48</text>
<text x="138" y="59.5" transform="rotate(-68 138 59.5)">45°</text>
<text x="107.6" y="96.7">60°</text>
<text x="110.6" y="110.1">26</text>
<text x="87.6" y="118.8" transform="rotate(-90 87.6 118.8)">22,5</text>
<text x="110.9" y="119.6">18</text>
<text x="88.3" y="129.5" transform="rotate(-90 88.3 129.5)">5</text>
<text x="88.3" y="137.9" transform="rotate(-90 88.3 137.9)">10</text>
<text x="133.5" y="137.8" transform="rotate(-90 133.5 137.8)">N6</text>
<text x="55.7" y="146.6" transform="rotate(-90 55.7 146.6)">125</text>
<text x="88.3" y="144.5" transform="rotate(-90 88.3 144.5)">5</text>
<text x="111.8" y="160.8">8</text>
<text x="130.3" y="158.9" transform="rotate(-90 130.3 158.9)">M6</text>
<text x="88.3" y="166.8" transform="rotate(-90 88.3 166.8)">37</text>
<text x="65.2" y="178.3" transform="rotate(-90 65.2 178.3)">60</text>
<text x="110.6" y="175.9">26</text>
<text x="159" y="177.2" transform="rotate(-90 159 177.2)">62</text>
<text x="126.3" y="182.2" transform="rotate(-22 126.3 182.2)">45°</text>
<text x="150.4" y="183.3" transform="rotate(-90 150.4 183.3)">50</text>
<text x="75.4" y="188.1" transform="rotate(-90 75.4 188.1)">2</text>
<text x="141.9" y="188.4" transform="rotate(-90 141.9 188.4)">40</text>
<text x="75.4" y="202.9" transform="rotate(-90 75.4 202.9)">10</text>
<text x="110.9" y="212.5">12</text>
<text x="110.6" y="221.7">26</text>
<text x="133.6" y="225.1" transform="rotate(-90 133.6 225.1)">1,5x45°</text>
<text x="29.8" y="242.6">8</text>
<text x="37.9" y="242.6">Foguete</text>
<text x="117.1" y="242.6">1</text>
<text x="124.9" y="242.7">Alumínio Ø2&quot; x 130</text>
<text x="185.3" y="270.8">1:1</text>
<text x="181.8" y="278.8">25/06/12</text>
</g>
<g font-size="4.7" fill="#0c050d">
<text x="190.9" y="254.2">mm</text>
<text x="93.9" y="264.7">Foguete</text>
<text x="97.8" y="288.6">FERNANDO TELLI e GUILHERME AUGUSTO</text>
</g>
<g font-size="4.6" fill="#0c050d">
<text x="123.9" y="14.8">⌀</text>
<text x="67.6" y="28.5">⌀</text>
<text x="61.9" y="58.4">⌀</text>
<text x="106.6" y="110.1">⌀</text>
<text x="107" y="119.6">⌀</text>
<text x="107.9" y="160.8">⌀</text>
<text x="106.6" y="175.9">⌀</text>
<text x="107" y="212.5">⌀</text>
<text x="106.6" y="221.7">⌀</text>
</g>
<g font-size="3.9" fill="#0c050d">
<text x="27.5" y="247.5">Peça</text>
<text x="48" y="247.6">Denominações</text>
<text x="73" y="247.6">e</text>
<text x="79.3" y="247.6">observações</text>
<text x="113.2" y="247.8">Quant.</text>
<text x="142.9" y="247.8">Material</text>
<text x="159.6" y="247.8">e</text>
<text x="165.9" y="247.8">dimensões</text>
<text x="26.8" y="254.7">TÍTULO:</text>
</g>
<g font-size="3.1" fill="#0c050d">
<text x="173.6" y="253">UNIDADE:</text>
<text x="173.5" y="258.8">PROJEÇÃO:</text>
<text x="174" y="267.7">ESCALA:</text>
<text x="97.7" y="275.8">NOME:</text>
<text x="174.1" y="275.6">DATA:</text>
<text x="97.7" y="283">INSTRUTORES:</text>
<text x="174" y="283.3">REVISÃO:</text>
</g>
<text font-size="2.7" fill="#0c050d" x="24.7" y="292.2">Formato A4 ( 210 x 297 )</text>
</svg>
